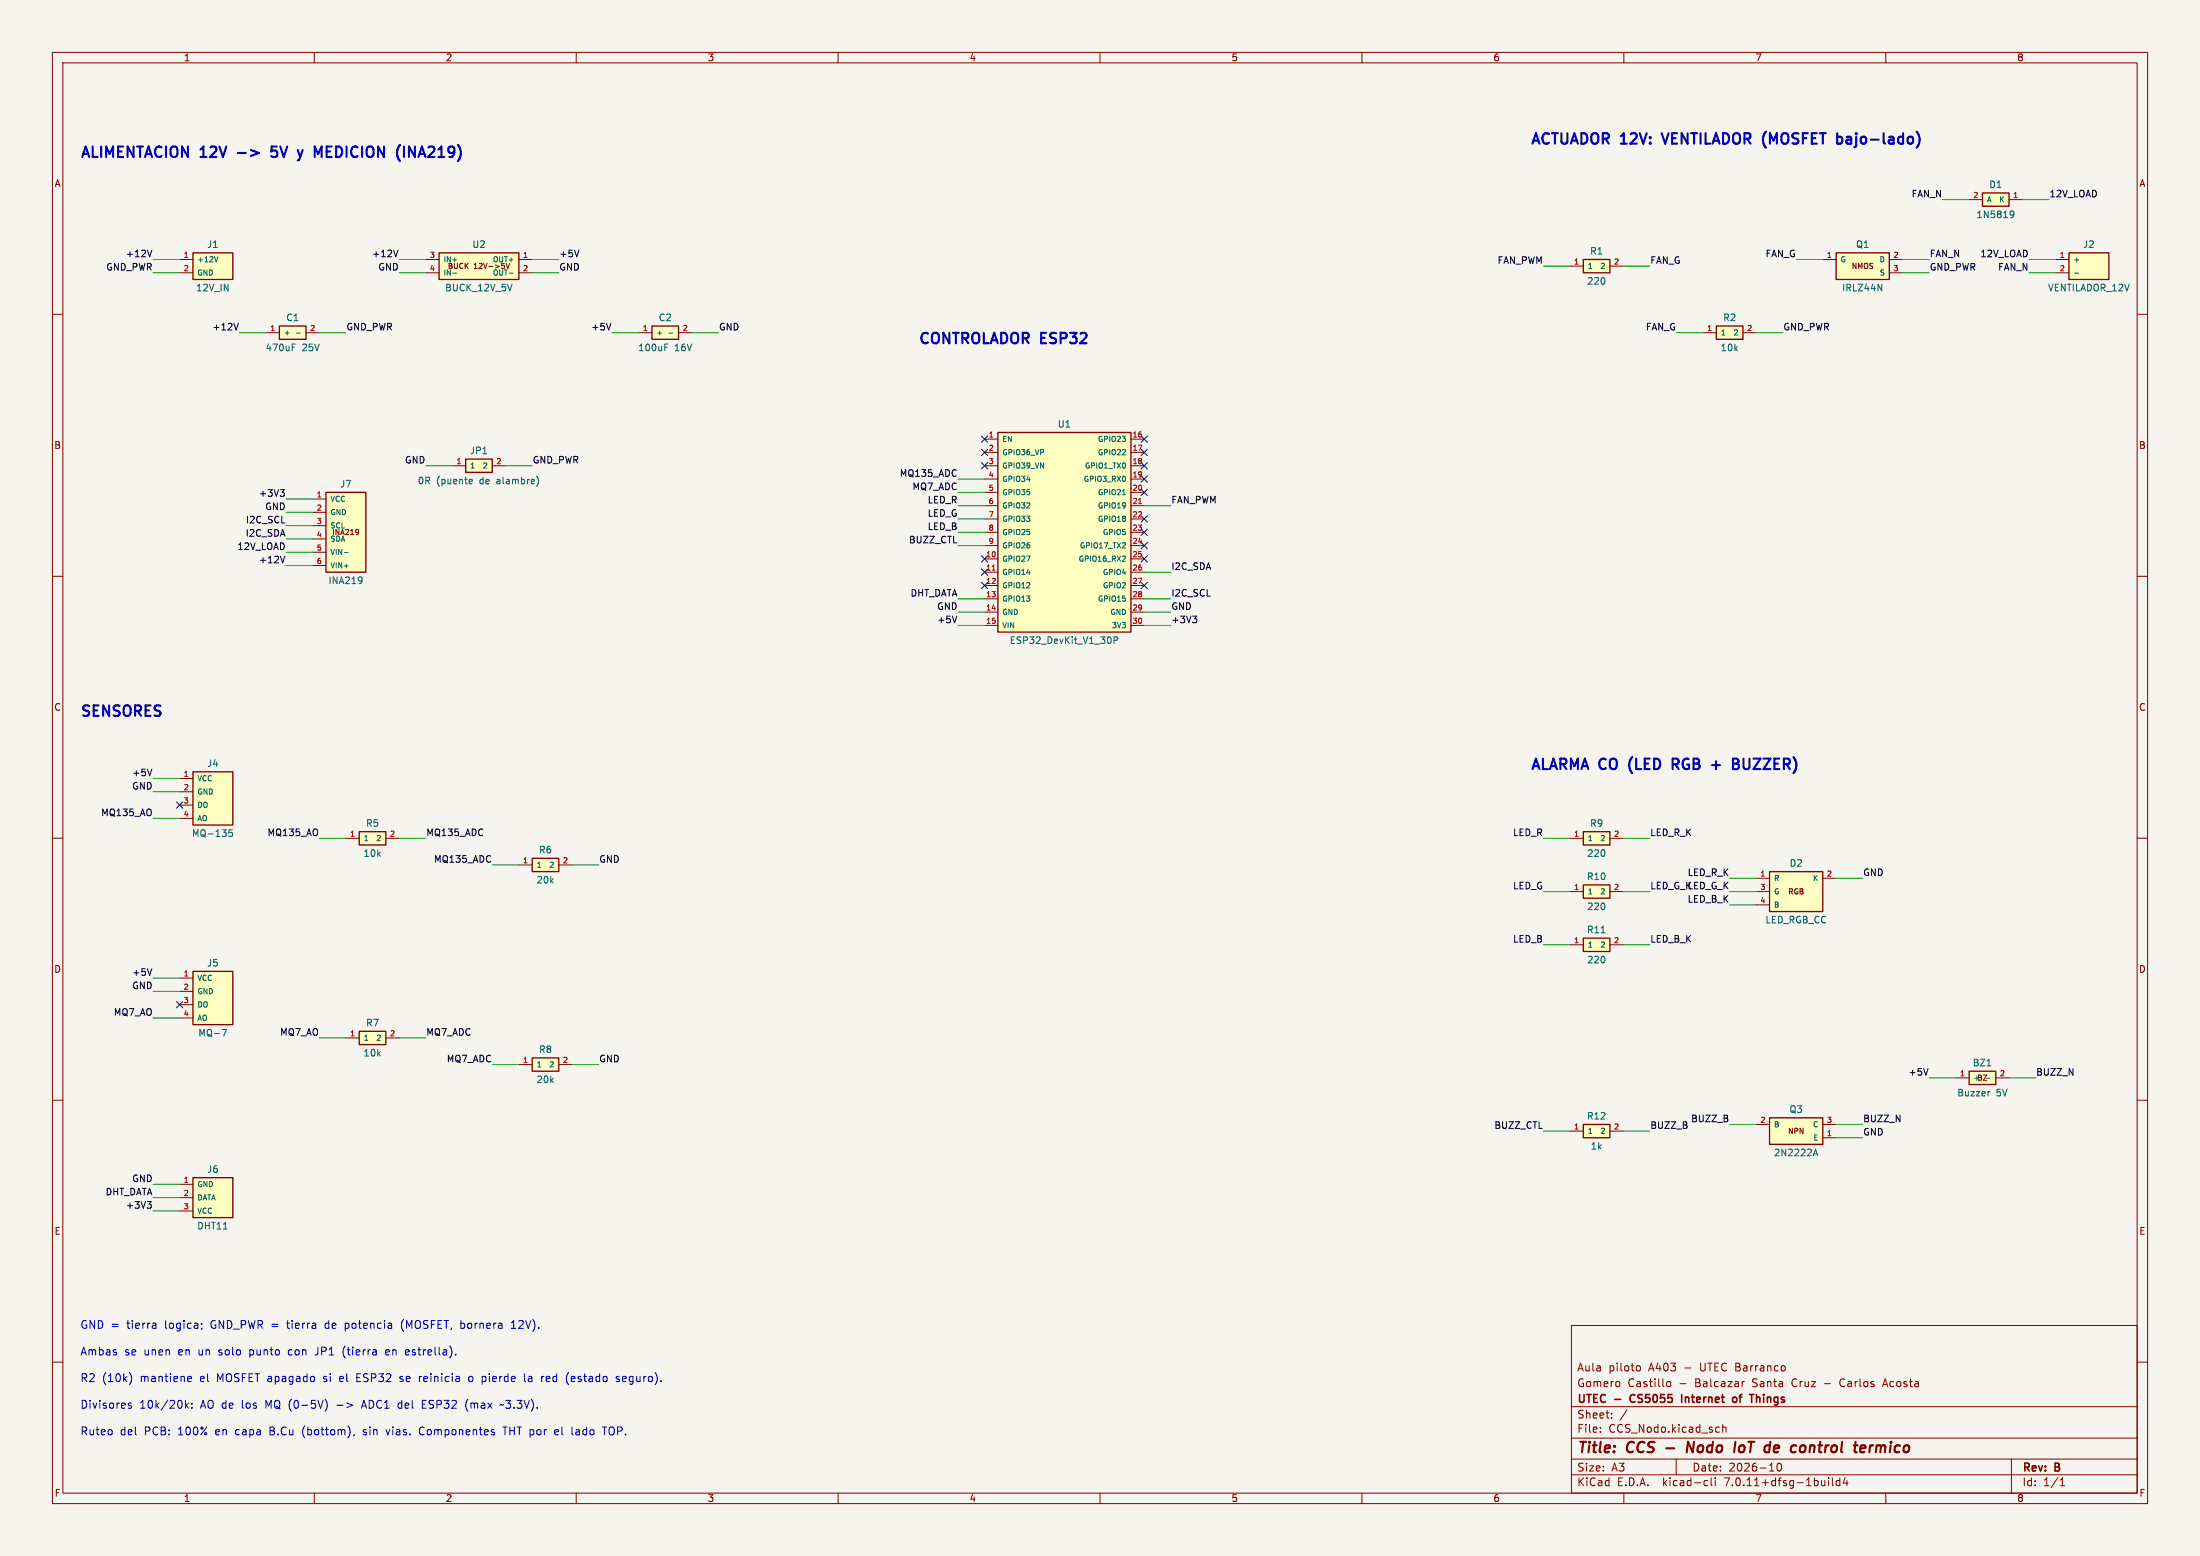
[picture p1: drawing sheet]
<svg xmlns="http://www.w3.org/2000/svg" width="420mm" height="297mm" viewBox="0 0 420 297" stroke-linecap="round" stroke-linejoin="round" font-family="sans-serif">
<path d="M0 0h420v297h-420z" fill="#f5f4ef" stroke="#f5f4ef" stroke-width=".19"/>
<g fill="none" stroke="#840000" stroke-width=".19">
<path d="M10 10h400v277h-400zM12 12h396v273h-396zM60 10v2M110 10v2M160 10v2M210 10v2M260 10v2M310 10v2M360 10v2M375.9 38.1h2.6M383.5 38.1h2.6M10 60h2"/>
<path d="M34.3 49.5h2.5M34.3 52.1h2.5M81.3 49.5h2.5M81.3 52.1h2.5M96.6 50.3l.3 1 .4-1M99.1 49.5h2.5M99.1 52.1h2.5M299.7 50.8h2.6M307.3 50.8h2.6M348 49.5h2.5M360.7 49.5h2.5M360.7 52.1h2.5"/>
<path d="M392.4 49.5h2.6M392.4 52.1h2.6M408 60h2M50.8 63.5h2.5M58.4 63.5h2.6M121.9 63.5h2.6M129.5 63.5h2.6M325.1 63.5h2.6M332.7 63.5h2.6M59.7 95.3h2.5M59.7 97.8h2.5M86.4 88.9h2.5"/>
<path d="M94 88.9h2.5M188 83.8h2.5M188 86.4h2.5M188 88.9h2.5M188 91.4h2.5M188 94h2.5M188 96.5h2.5M188 99.1h2.5M215.9 83.8h2.5M215.9 86.4h2.5M215.9 88.9h2.5M215.9 91.4h2.5"/>
<path d="M215.9 94h2.5M215.9 96.5h2.5M215.9 99.1h2.5M10 110h2M59.7 100.3h2.5M59.7 102.9h2.5M59.7 105.4h2.5M59.7 108h2.5M68.4 101.1l.1 .5-.2 .4M68.5 101.5l-.1 .1M188 106.7h2.5M188 109.2h2.5"/>
<path d="M188 111.8h2.5M188 114.3h2.5M188 116.8h2.5M188 119.4h2.5M188 101.6h2.5M188 104.1h2.5M215.9 106.7h2.5M215.9 109.2h2.5M215.9 111.8h2.5M215.9 114.3h2.5M215.9 116.8h2.5M215.9 119.4h2.5"/>
<path d="M215.9 101.6h2.5M215.9 104.1h2.5M408 110h2M10 160h2M34.3 148.6h2.5M34.3 151.1h2.5M34.3 153.7h2.5M34.3 156.2h2.5M408 160h2M66 160h2.6M73.7 160h2.5M99.1 165.1h2.5"/>
<path d="M106.7 165.1h2.5M299.7 170.2h2.6M299.7 160h2.6M307.3 170.2h2.6M307.3 160h2.6M335.3 170.2h2.5M335.3 167.6h2.5M335.3 172.7h2.5M348 167.6h2.5M34.3 186.7h2.5M34.3 189.2h2.5M34.3 191.8h2.5"/>
<path d="M34.3 194.3h2.5M66 198.1h2.6M73.7 198.1h2.5M299.7 180.3h2.6M307.3 180.3h2.6M10 210h2M99.1 203.2h2.5M106.7 203.2h2.5M299.7 215.9h2.6M307.3 215.9h2.6M335.3 214.6h2.5M348 217.2h2.5"/>
<path d="M348 214.6h2.5M373.4 205.7h2.5M381 205.7h2.5M408 210h2M34.3 226.1h2.5M34.3 228.6h2.5M34.3 231.1h2.5M10 260h2M300 253h108v32h-108zM408 260h2M300 278.5h108M300 274.5h108"/>
<path d="M300 268.5h108M305.5 273.2v.2M305.5 272.5v.1M307.7 270.5v.2M307.7 269.8v.1M309.2 263.8v.7M310.6 269.1l-1.3 1.9M312.7 260.7l.3 .1 .2 .2-.1 .5-.4 .2M318.2 264l.2-.3 .4 .1 .1 .2-.1 .6-.4 .1-.2-.3M320 278.5v3M328.1 272.4l.1 .1M328.2 273.3l-.1 .1"/>
<path d="M328.9 271.9v1.5M328.9 272.5l.2-.1 .3 .1 .1 .9M333 263.7l-.3 .1-.1 .2M339.4 279.4l.2-.1a.8 .8 0 0 1 .5 .7 .8 .8 0 0 1-.5 .8 1 1 0 0 1-.2-1.4zM351.4 263.4l-.2 .4 .2 .7M359.5 264.3h.7M359.9 263.2l-.5 1.5M384 278.5v6.5M60 285v2M110 285v2M160 285v2M210 285v2"/>
<path d="M260 285v2M300 281.5h108M310 285v2M325.6 282.6l.4 .1M326 283.5l-.4 .1M326.7 282.1v1.3l.2 .2M327.4 282.1v.1M327.4 282.6v1M337.8 280.8h.9M349.1 282.1v.1M349.1 282.6v1M349.8 282.1v1.3l.2 .2"/>
<path d="M351.2 282.7l-.4-.1-.3 .3 .2 .6h.5M351.2 282.1v1.5M352.2 282l-.3 1.1h.9M352.6 282.6v1M360 285v2M393.3 283.6h.9M393.3 282.5l.4-.4v1.5"/>
</g>
<path d="M318.1 276.4h1.5M322 277.2l.3-2 .8 2M332.7 275.9a.62 .62 0 0 0-.7 .4v.7a.52 .52 0 0 0 .8 .1M339 275.9h.4M339.4 277.1l-.5 .1M339.6 276.3l-.9 .2M344.4 275.9l.3 .4-.1 .5-.2 .3M357 275.9l-.1 1.3M357.6 275.9l-.4 .1-.2 .3M358.3 275.9l-.2 1.3" fill="none" stroke="#840000" stroke-width=".4"/>
<path d="M311.3 266.4l-.1 .4 .1 .7M321 266.2v1.5M330.9 266.8l.4-.1 .2 .3v.4l-.2 .3-.4-.1-.1-.2zM332 266.7h.5M335.3 266.8l.5-.1 .2 .2" fill="none" stroke="#840000" stroke-width=".3"/>
<g fill="#ffffc2" stroke="#ffffc2" stroke-width=".19">
<path d="M36.8 48.3h7.6v5h-7.6z"/>
<path d="M302.3 214.6h5v2.6h-5z"/>
<path d="M62.2 94h7.6v15.2h-7.6z"/>
<path d="M302.3 179.1h5v2.5h-5z"/>
<path d="M327.7 62.2h5v2.6h-5z"/>
<path d="M302.3 168.9h5v2.6h-5z"/>
<path d="M302.3 158.8h5v2.5h-5z"/>
<path d="M337.8 213.4h10.2v5h-10.2z"/>
<path d="M302.3 49.5h5v2.6h-5z"/>
<path d="M350.5 48.3h10.2v5h-10.2z"/>
<path d="M378.5 36.8h5v2.6h-5z"/>
<path d="M395 48.3h7.6v5h-7.6z"/>
<path d="M375.9 204.5h5.1v2.5h-5.1z"/>
<path d="M68.6 196.9h5.1v2.5h-5.1z"/>
<path d="M53.3 62.2h5.1v2.6h-5.1z"/>
<path d="M83.8 48.3h15.3v5h-15.3z"/>
<path d="M124.5 62.2h5v2.6h-5z"/>
<path d="M101.6 201.9h5.1v2.6h-5.1z"/>
<path d="M36.8 224.8h7.6v7.6h-7.6z"/>
<path d="M190.5 82.6h25.4v38.1h-25.4z"/>
<path d="M101.6 163.8h5.1v2.6h-5.1z"/>
<path d="M36.8 147.3h7.6v10.2h-7.6z"/>
<path d="M68.6 158.8h5.1v2.5h-5.1z"/>
<path d="M36.8 185.4h7.6v10.2h-7.6z"/>
<path d="M88.9 87.6h5.1v2.6h-5.1z"/>
<path d="M337.8 166.4h10.2v7.6h-10.2z"/>
</g>
<g fill="none" stroke="#840000" stroke-width=".25">
<path d="M378.5 36.8h5v2.6h-5zM36.8 48.3h7.6v5h-7.6zM83.8 48.3h15.3v5h-15.3zM302.3 49.5h5v2.6h-5zM350.5 48.3h10.2v5h-10.2zM395 48.3h7.6v5h-7.6zM53.3 62.2h5.1v2.6h-5.1zM124.5 62.2h5v2.6h-5zM327.7 62.2h5v2.6h-5zM62.2 94h7.6v15.2h-7.6zM88.9 87.6h5.1v2.6h-5.1zM190.5 82.6h25.4v38.1h-25.4z"/>
<path d="M36.8 147.3h7.6v10.2h-7.6zM68.6 158.8h5.1v2.5h-5.1zM302.3 158.8h5v2.5h-5zM101.6 163.8h5.1v2.6h-5.1zM302.3 179.1h5v2.5h-5zM302.3 168.9h5v2.6h-5zM337.8 166.4h10.2v7.6h-10.2zM36.8 185.4h7.6v10.2h-7.6zM68.6 196.9h5.1v2.5h-5.1zM101.6 201.9h5.1v2.6h-5.1zM302.3 214.6h5v2.6h-5zM337.8 213.4h10.2v5h-10.2z"/>
<path d="M375.9 204.5h5.1v2.5h-5.1zM36.8 224.8h7.6v7.6h-7.6z"/>
</g>
<g fill="none" stroke="#006464" stroke-width=".19">
<path d="M41.6 49l-.3 1M86.4 52.1h.8M97.2 52.1h.8M97.8 54.2l-.5 1.3M358.5 54.2l.7 1.3v-1.3M383.8 40.3h.4l.2 .2v.7l-.2 .3h-.4M384.4 40.8l-.2 .3-.4-.1M396.1 52.1h.7M55.8 66.3h.4M55.8 65.7h.6M56.6 63.6h.7M126.9 66.3h.4"/>
<path d="M126.9 65.7h.6M127.7 63.6h.7M89.7 91.5l.4 .1 .1 .2-.6 .1M90.1 92.3h-.4M102.5 91a1.49 1.49 0 0 1 0 1.8M214.3 94.4h.5M65.7 105.5h.8M69 110.2l.1 .7-.2 .4M69.1 110.7l-.1 .2M214.2 104.6h.6M214.7 106.1l.1 .2v.3l-.6 .5h.6M214.8 103.7v.3"/>
<path d="M212.7 122.2h.6l.1-.2-.1-.3-.6-.1v1.2M44.3 158.4h-.6v.6l.1-.1h.5l.1 .2-.1 .4-.2 .2-.4-.2M305.7 178h.7M42.4 196.5h.8l-.5 1.3M379.1 205.8h.8M379.3 203.4h.8M379.9 208.3l-.3 .1M346.2 220.6l.4-1.3 .4 1.3M346.3 220.3h.6"/>
</g>
<path d="M217.4 96.1h.5M189.4 108.8h.6" fill="none" stroke="#a90000" stroke-width=".19"/>
<g fill="none" stroke="#0f0f0f" stroke-width=".19">
<path d="M29 47.7l-.4 1.3M76 47.7l-.4 1.3M110.5 47.7l-.4 1.3M45.5 61.7l-.4 1.3M116.6 61.7l-.4 1.3M53.5 93.5h.8l-.5 .5M54 94l.3 .2v.3l-.3 .2M54.4 106.2l-.4 1.2M182.7 117.6l-.5 1.3M227.7 117.6h.8l-.5 .5M228.2 118.1l.3 .2v.3l-.3 .3M29 146.8l-.4 1.3"/>
<path d="M29 184.9l-.4 1.3M368.1 204l-.4 1.2M28.1 229.4h.8l-.5 .4M28.6 229.8l.3 .3v.3l-.3 .2"/>
</g>
<g fill="none" stroke="#0000c2" stroke-width=".19">
<path d="M29.7 252.6l.1 1M29.8 253.5l-.2 .1M29.8 252.9l-.2 .1M38.5 252.6v.2M38.6 253.5l-.2 .3M55.1 257.8v.7M60.5 258.6h-.4M62.1 252.7v.7M65.9 256.9a1.72 1.72 0 0 0 0 2.3M65.9 253.5l.4 .1M65.9 252.6v1.5M66.3 252.6h-.4"/>
<path d="M74.3 257.7l-.5-.1-.2 .3 .1 .7h.6M74.3 258l-.7 .1M77.1 251.8a1.72 1.72 0 0 0 0 2.3M77.6 257.6h.3l.2 .3M78.1 258.6h-.5M78.1 258l-.7 .1M88 252.6h.6M88 253.5h.6M97.6 253.6h.9M97.6 252.5l.5-.4v1.5M24.5 268.1l.6 .4-.2 .3-.4-.1M24.8 262.1a1.76 1.76 0 0 1 0 2.1"/>
<path d="M25.1 267.9l-.4-.1-.2 .2M35.4 267.3v1.5M35.6 268.2l.4 .6M36 267.8l-.6 .6M36.1 262.7l.4 .1 .1 .3-.8 .1M36.5 263.6l-.4 .1M36.6 268.7v.1M36.6 267.9v.1M57.8 272.8v1M62.1 267.1a1.72 1.72 0 0 1 0 2.3M64.3 268.2h1.2M64.9 262.8v.8"/>
<path d="M65.6 263.1l-.8 .1M67.6 273.8l-.1 .3M68.1 262.9h.5M68.8 262.2h-.7v1.5h.7M69.1 268.4h.7M69.3 273.8l.5 .1M69.5 267.3l-.5 1.5M69.6 272.9l-.3 .2 .3 .3M73.7 272.9l.4 1 .3-1M76.3 263.6l.5 .1M76.8 262.7h-.2l-.3 .2 .1 .2 .4 .1M80.5 262.7l-.3 .1"/>
<path d="M80.6 268h.5M80.7 272.4a.76 .76 0 0 0-.7 .7 .76 .76 0 0 0 .7 .8M81.3 267.3h-.7v1.5h.7M89.3 267.1a1.72 1.72 0 0 0 0 2.3M90.2 262.9l-.4-.2-.3 .3 .1 .6 .4 .1 .2-.1M92.6 262.8l.2 .2-.2 .6M96 272.4h.8M96.1 268.1l-.2 .1h-.4M96.4 272.4v1.5M100.1 262.2v1.3l.2 .2M101.3 262.7l-.4 .1M101.4 263.1h-.3a.29 .29 0 0 0-.3 .3 .29 .29 0 0 0 .3 .3h.3"/>
<path d="M104.8 262.7h-.3l-.2 .2v.7l.5 .1M105 263.1l-.7 .1M106.1 272.9h.5v.3l-.7 .2M106.6 273.8l-.5 .1M109.6 262.7h-.3l-.2 .2v.7l.5 .1M109.8 263.1l-.7 .1M110.4 272.9h-.4M110.5 273.3h-.4a.29 .29 0 0 0-.2 .3 .29 .29 0 0 0 .2 .3h.4M115 272.4h.8M116.5 272.4a1.07 1.07 0 0 0 0 1.4M117.6 263l.7 .4-.2 .3-.5-.1M118.2 262.8l-.4-.1-.2 .2"/>
<path d="M119.3 262.7h-.2l-.3 .2 .1 .7 .4 .1M119.6 263.1l-.8 .1"/>
</g>
<g fill="none" stroke="#0000c2" stroke-width=".4">
<path d="M51.8 29.8l.3 .2 .6-.1M52.8 28h-.9l-.1 .9 .3-.2 .6 .1M62.4 28.9h.6M63.3 28h-.9v2h.9M78.1 30v-2l1.1 2M317.2 25.4l.7 2M351.6 26.3v.9M319.8 145.9l.7 .9M320.3 144.9l-1-.1v2M320.3 145.8l-1 .1M326.8 146h1.6M331.5 145.8a.53 .53 0 0 1 .5 .4 .53 .53 0 0 1-.4 .6"/>
<path d="M331.7 144.9a.46 .46 0 0 1 0 .8M332.8 144.8v1.6l.2 .3 .6 .1"/>
</g>
<g fill="none" stroke="#009600" stroke-width=".19">
<path d="M370.8 38.1h5.1M386.1 38.1h5.1M29.2 52.1h5.1M29.2 49.5h5.1M76.2 52.1h5.1M76.2 49.5h5.1M101.6 52.1h5.1M101.6 49.5h5.1M294.6 50.8h5.1M309.9 50.8h5.1M342.9 49.5h5.1M363.2 52.1h5.1"/>
<path d="M363.2 49.5h5.1M387.3 52.1h5.1M387.3 49.5h5.1M45.7 63.5h5.1M61 63.5h5M116.8 63.5h5.1M132.1 63.5h5.1M320 63.5h5.1M335.3 63.5h5.1M54.6 97.8h5.1M54.6 95.3h5.1M81.3 88.9h5.1"/>
<path d="M96.5 88.9h5.1M182.9 99.1h5.1M182.9 96.5h5.1M182.9 91.4h5.1M182.9 94h5.1M218.4 96.5h5.1M54.6 108h5.1M54.6 105.4h5.1M54.6 102.9h5.1M54.6 100.3h5.1M182.9 119.4h5.1M182.9 116.8h5.1"/>
<path d="M182.9 114.3h5.1M182.9 104.1h5.1M182.9 101.6h5.1M218.4 119.4h5.1M218.4 116.8h5.1M218.4 114.3h5.1M218.4 109.2h5.1M29.2 151.1h5.1M29.2 148.6h5.1M29.2 156.2h5.1M61 160h5M76.2 160h5.1"/>
<path d="M94 165.1h5.1M109.2 165.1h5.1M294.6 170.2h5.1M294.6 160h5.1M309.9 170.2h5.1M309.9 160h5.1M330.2 170.2h5.1M330.2 172.7h5.1M330.2 167.6h5.1M350.5 167.6h5.1M29.2 194.3h5.1M29.2 189.2h5.1"/>
<path d="M29.2 186.7h5.1M61 198.1h5M76.2 198.1h5.1M294.6 180.3h5.1M309.9 180.3h5.1M94 203.2h5.1M109.2 203.2h5.1M294.6 215.9h5.1M309.9 215.9h5.1M330.2 214.6h5.1M350.5 214.6h5.1M350.5 217.2h5.1"/>
<path d="M368.3 205.7h5.1M383.5 205.7h5.1M29.2 231.1h5.1M29.2 228.6h5.1M29.2 226.1h5.1"/>
</g>
<g fill="none" stroke="#000084" stroke-width=".19">
<path d="M187.4 83.2l1.2 1.2M187.4 85.8l1.2 1.2M187.4 88.3l1.2 1.2M188.6 83.2l-1.2 1.2M188.6 85.8l-1.2 1.2M188.6 88.3l-1.2 1.2M217.8 93.4l1.2 1.2M217.8 90.8l1.2 1.2M217.8 88.3l1.2 1.2M217.8 85.8l1.2 1.2M217.8 98.5l1.2 1.2M217.8 83.2l1.2 1.2"/>
<path d="M219 93.4l-1.2 1.2M219 90.8l-1.2 1.2M219 88.3l-1.2 1.2M219 85.8l-1.2 1.2M219 98.5l-1.2 1.2M219 83.2l-1.2 1.2M187.4 111.2l1.2 1.2M187.4 108.6l1.2 1.2M187.4 106.1l1.2 1.2M188.6 111.2l-1.2 1.2M188.6 108.6l-1.2 1.2M188.6 106.1l-1.2 1.2"/>
<path d="M217.8 111.2l1.2 1.2M217.8 101l1.2 1.2M217.8 103.5l1.2 1.2M217.8 106.1l1.2 1.2M219 111.2l-1.2 1.2M219 101l-1.2 1.2M219 103.5l-1.2 1.2M219 106.1l-1.2 1.2M33.7 153.1l1.2 1.2M34.9 153.1l-1.2 1.2M33.7 191.2l1.2 1.2M34.9 191.2l-1.2 1.2"/>
</g>
<g font-size="2.8" fill="#0000c2">
<text x="292.1" y="27.7">ACTUADOR 12V:</text>
<text x="318.4" y="27.7">VENTILADOR (MOSFET</text>
<text x="353.2" y="27.7">bajo-lado)</text>
<text x="15.2" y="30.2">ALIMENTACION 12V</text>
<text x="46.3" y="30.2">-&gt;</text>
<text x="53.5" y="30.2">5V</text>
<text x="59.5" y="30.2">y</text>
<text x="63.3" y="30.2">MEDICION</text>
<text x="79.8" y="30.2">(INA219)</text>
<text x="175.3" y="65.8">CONTROLADOR ESP32</text>
<text x="15.2" y="136.9">SENSORES</text>
<text x="292.1" y="147.1">ALARMA CO</text>
<text x="311.9" y="147.1">(LED</text>
<text x="321" y="147.1">RGB</text>
<text x="329.3" y="147.1">+</text>
<text x="334.1" y="147.1">BUZZER)</text>
</g>
<g font-size="2.8" fill="#840000">
<text x="301" y="277.9">Title:</text>
<text x="310.6" y="277.9">CCS</text>
<text x="323.7" y="277.9">Nodo</text>
<text x="333.5" y="277.9">IoT</text>
<text x="340.1" y="277.9">de</text>
<text x="346" y="277.9">control</text>
<text x="358.9" y="277.9">termico</text>
</g>
<g font-size="2.1" fill="#0000c2">
<text x="15.2" y="253.8">GND =</text>
<text x="24.3" y="253.8">tierra</text>
<text x="31.6" y="253.8">logica;</text>
<text x="40.5" y="253.8">GND_PWR =</text>
<text x="55.4" y="253.8">tierra</text>
<text x="62.8" y="253.8">de</text>
<text x="66.7" y="253.8">potencia</text>
<text x="77.6" y="253.8">(MOSFET,</text>
<text x="89.1" y="253.8">bornera</text>
<text x="99" y="253.8">12V).</text>
<text x="15.2" y="263.9">R2</text>
<text x="15.2" y="258.8">Ambas</text>
<text x="19.5" y="263.9">(10k)</text>
<text x="23.8" y="258.8">se</text>
<text x="26.8" y="263.9">mantiene</text>
<text x="27.6" y="258.8">unen</text>
<text x="34.2" y="258.8">en</text>
<text x="38.2" y="258.8">un</text>
<text x="38.4" y="263.9">el</text>
<text x="41.7" y="263.9">MOSFET apagado</text>
<text x="42.2" y="258.8">solo</text>
<text x="48.2" y="258.8">punto</text>
<text x="55.8" y="258.8">con</text>
<text x="61.1" y="258.8">JP1</text>
<text x="62.3" y="263.9">si</text>
<text x="65.6" y="263.9">el</text>
<text x="66.4" y="258.8">(tierra</text>
<text x="68.9" y="263.9">ESP32</text>
<text x="74.8" y="258.8">en</text>
<text x="77.4" y="263.9">se</text>
<text x="78.8" y="258.8">estrella).</text>
<text x="81.2" y="263.9">reinicia</text>
<text x="90.8" y="263.9">o</text>
<text x="93.5" y="263.9">pierde</text>
<text x="101.7" y="263.9">la</text>
<text x="105.2" y="263.9">red</text>
<text x="110" y="263.9">(estado</text>
<text x="119.8" y="263.9">seguro).</text>
<text x="15.2" y="269">Divisores</text>
<text x="26.6" y="269">10k/20k:</text>
<text x="38.3" y="269">AO de</text>
<text x="46.4" y="269">los</text>
<text x="51.1" y="269">MQ (0-5V)</text>
<text x="65" y="269">-&gt;</text>
<text x="70" y="269">ADC1 del</text>
<text x="81.7" y="269">ESP32</text>
<text x="90.2" y="269">(max</text>
<text x="97.1" y="269">~3.3V).</text>
<text x="15.2" y="274.1">Ruteo</text>
<text x="22.9" y="274.1">del</text>
<text x="27.6" y="274.1">PCB:</text>
<text x="34.1" y="274.1">100%</text>
<text x="41.4" y="274.1">en</text>
<text x="45.4" y="274.1">capa</text>
<text x="52" y="274.1">B.Cu</text>
<text x="58.4" y="274.1">(bottom),</text>
<text x="70.2" y="274.1">sin</text>
<text x="74.8" y="274.1">vias.</text>
<text x="81.2" y="274.1">Componentes</text>
<text x="97.5" y="274.1">THT por</text>
<text x="107.6" y="274.1">el</text>
<text x="110.9" y="274.1">lado</text>
<text x="117.1" y="274.1">TOP.</text>
</g>
<g font-size="2.1" fill="#840000">
<text x="301" y="262">Aula</text>
<text x="307.1" y="262">piloto</text>
<text x="314.8" y="262">A403</text>
<text x="321.7" y="262">-</text>
<text x="324.8" y="262">UTEC Barranco</text>
<text x="301" y="268.2">UTEC</text>
<text x="301" y="265">Gomero</text>
<text x="308.3" y="268.2">-</text>
<text x="310.7" y="265">Castillo</text>
<text x="311.9" y="268.2">CS5055</text>
<text x="320.6" y="265">-</text>
<text x="322.3" y="268.2">Internet</text>
<text x="323.7" y="265">Balcazar</text>
<text x="332.7" y="268.2">of</text>
<text x="334.8" y="265">Santa</text>
<text x="336.6" y="268.2">Things</text>
<text x="342.5" y="265">Cruz</text>
<text x="348.8" y="265">-</text>
<text x="351.9" y="265">Carlos</text>
<text x="360.4" y="265">Acosta</text>
<text x="301" y="273.7">File:</text>
<text x="301" y="271">Sheet:</text>
<text x="307.1" y="273.7">CCS_Nodo.kicad_sch</text>
<text x="301" y="281.1">Size:</text>
<text x="307.6" y="281.1">A3</text>
<text x="323" y="281.1">Date:</text>
<text x="330" y="281.1">2026-10</text>
<text x="386" y="281.3">Rev:</text>
<text x="392.4" y="281.3">B</text>
<text x="301" y="283.9">KiCad</text>
<text x="308.7" y="283.9">E.D.A.</text>
<text x="317.6" y="283.9">kicad-cli</text>
<text x="329.5" y="283.9">7.0.11+dfsg-1build4</text>
<text x="386" y="283.9">Id:</text>
<text x="390.1" y="283.9">1/1</text>
</g>
<g font-size="1.8" fill="#840000">
<text x="35" y="11.9">1</text>
<text x="85" y="11.9">2</text>
<text x="135" y="11.9">3</text>
<text x="185" y="11.9">4</text>
<text x="235" y="11.9">5</text>
<text x="285" y="11.9">6</text>
<text x="335" y="11.9">7</text>
<text x="385" y="11.9">8</text>
<text x="10.3" y="35.9">A</text>
<text x="408.3" y="35.9">A</text>
<text x="10.3" y="85.9">B</text>
<text x="408.2" y="85.9">B</text>
<text x="10.3" y="135.9">C</text>
<text x="408.2" y="135.9">C</text>
<text x="10.3" y="185.9">D</text>
<text x="408.2" y="185.9">D</text>
<text x="10.3" y="235.9">E</text>
<text x="408.3" y="235.9">E</text>
<text x="10.3" y="285.9">F</text>
<text x="35" y="286.9">1</text>
<text x="85" y="286.9">2</text>
<text x="135" y="286.9">3</text>
<text x="185" y="286.9">4</text>
<text x="235" y="286.9">5</text>
<text x="285" y="286.9">6</text>
<text x="335" y="286.9">7</text>
<text x="385" y="286.9">8</text>
<text x="408.3" y="285.9">F</text>
</g>
<g font-size="1.8" fill="#0f0f0f">
<text x="364.8" y="37.7">FAN_N</text>
<text x="391.2" y="37.7">12V_LOAD</text>
<text x="20.2" y="51.7">GND_PWR</text>
<text x="23.9" y="49.2">+12V</text>
<text x="70.9" y="49.2">+12V</text>
<text x="72.1" y="51.7">GND</text>
<text x="106.7" y="49.2">+5V</text>
<text x="106.7" y="51.7">GND</text>
<text x="285.8" y="50.5">FAN_PWM</text>
<text x="315" y="50.5">FAN_G</text>
<text x="337" y="49.2">FAN_G</text>
<text x="368.3" y="51.7">GND_PWR</text>
<text x="368.3" y="49.2">FAN_N</text>
<text x="378" y="49.2">12V_LOAD</text>
<text x="381.3" y="51.7">FAN_N</text>
<text x="40.4" y="63.2">+12V</text>
<text x="66" y="63.2">GND_PWR</text>
<text x="112.8" y="63.2">+5V</text>
<text x="137.2" y="63.2">GND</text>
<text x="314.1" y="63.2">FAN_G</text>
<text x="340.4" y="63.2">GND_PWR</text>
<text x="77.2" y="88.6">GND</text>
<text x="101.6" y="88.6">GND_PWR</text>
<text x="49.3" y="94.9">+3V3</text>
<text x="171.7" y="91.1">MQ135_ADC</text>
<text x="174.1" y="93.6">MQ7_ADC</text>
<text x="46.8" y="100">I2C_SCL</text>
<text x="50.5" y="97.4">GND</text>
<text x="177" y="96.2">LED_R</text>
<text x="177" y="98.7">LED_G</text>
<text x="177" y="101.3">LED_B</text>
<text x="223.5" y="96.2">FAN_PWM</text>
<text x="45.2" y="105.1">12V_LOAD</text>
<text x="46.8" y="102.5">I2C_SDA</text>
<text x="49.3" y="107.6">+12V</text>
<text x="173.4" y="103.8">BUZZ_CTL</text>
<text x="173.7" y="114">DHT_DATA</text>
<text x="223.5" y="114">I2C_SCL</text>
<text x="223.5" y="108.9">I2C_SDA</text>
<text x="178.8" y="116.5">GND</text>
<text x="178.8" y="119">+5V</text>
<text x="223.5" y="119">+3V3</text>
<text x="223.5" y="116.5">GND</text>
<text x="25.1" y="148.2">+5V</text>
<text x="19.2" y="155.9">MQ135_AO</text>
<text x="25.1" y="150.8">GND</text>
<text x="51" y="159.7">MQ135_AO</text>
<text x="81.3" y="159.7">MQ135_ADC</text>
<text x="288.8" y="159.7">LED_R</text>
<text x="315" y="159.7">LED_R_K</text>
<text x="82.8" y="164.8">MQ135_ADC</text>
<text x="114.3" y="164.8">GND</text>
<text x="322.1" y="167.3">LED_R_K</text>
<text x="355.6" y="167.3">GND</text>
<text x="288.8" y="169.8">LED_G</text>
<text x="315" y="169.8">LED_G_K</text>
<text x="322.1" y="172.4">LED_B_K</text>
<text x="322.1" y="169.8">LED_G_K</text>
<text x="288.8" y="180">LED_B</text>
<text x="315" y="180">LED_B_K</text>
<text x="25.1" y="186.3">+5V</text>
<text x="25.1" y="188.9">GND</text>
<text x="21.6" y="194">MQ7_AO</text>
<text x="53.4" y="197.8">MQ7_AO</text>
<text x="81.3" y="197.8">MQ7_ADC</text>
<text x="85.2" y="202.9">MQ7_ADC</text>
<text x="114.3" y="202.9">GND</text>
<text x="364.2" y="205.4">+5V</text>
<text x="388.6" y="205.4">BUZZ_N</text>
<text x="285.2" y="215.6">BUZZ_CTL</text>
<text x="315" y="215.6">BUZZ_B</text>
<text x="322.7" y="214.3">BUZZ_B</text>
<text x="355.6" y="214.3">BUZZ_N</text>
<text x="355.6" y="216.8">GND</text>
<text x="25.1" y="225.7">GND</text>
<text x="20.1" y="228.3">DHT_DATA</text>
<text x="23.9" y="230.8">+3V3</text>
</g>
<g font-size="1.8" fill="#006464">
<text x="377.2" y="41.8">1N5819</text>
<text x="379.7" y="36.1">D1</text>
<text x="39.4" y="47.5">J1</text>
<text x="90.1" y="47.5">U2</text>
<text x="354.2" y="47.5">Q1</text>
<text x="397.6" y="47.5">J2</text>
<text x="303.5" y="48.8">R1</text>
<text x="37.3" y="55.8">12V_IN</text>
<text x="84.9" y="55.8">BUCK_12V_5V</text>
<text x="302.9" y="54.5">220</text>
<text x="351.6" y="55.8">IRLZ44N</text>
<text x="390.9" y="55.8">VENTILADOR_12V</text>
<text x="54.5" y="61.5">C1</text>
<text x="125.7" y="61.5">C2</text>
<text x="328.9" y="61.5">R2</text>
<text x="50.6" y="67.2">470uF</text>
<text x="57.6" y="67.2">25V</text>
<text x="121.7" y="67.2">100uF</text>
<text x="128.8" y="67.2">16V</text>
<text x="328.4" y="67.2">10k</text>
<text x="201.8" y="81.8">U1</text>
<text x="89.6" y="86.9">JP1</text>
<text x="64.8" y="93.2">J7</text>
<text x="79.7" y="92.6">0R</text>
<text x="83.3" y="92.6">(puente</text>
<text x="91.7" y="92.6">de</text>
<text x="95.1" y="92.6">alambre)</text>
<text x="62.6" y="111.7">INA219</text>
<text x="192.7" y="123.1">ESP32_DevKit_V1_30P</text>
<text x="39.4" y="146.6">J4</text>
<text x="36.5" y="159.9">MQ-135</text>
<text x="69.8" y="158">R5</text>
<text x="303.5" y="158">R9</text>
<text x="69.3" y="163.8">10k</text>
<text x="102.8" y="163.1">R6</text>
<text x="302.9" y="163.8">220</text>
<text x="341.6" y="165.6">D2</text>
<text x="102.3" y="168.8">20k</text>
<text x="302.9" y="168.2">R10</text>
<text x="302.9" y="173.9">220</text>
<text x="302.9" y="178.3">R11</text>
<text x="336.9" y="176.5">LED_RGB_CC</text>
<text x="39.4" y="184.7">J5</text>
<text x="302.9" y="184.1">220</text>
<text x="69.8" y="196.1">R7</text>
<text x="37.8" y="198">MQ-7</text>
<text x="69.3" y="201.9">10k</text>
<text x="102.8" y="201.2">R8</text>
<text x="376.5" y="203.7">BZ1</text>
<text x="102.3" y="206.9">20k</text>
<text x="373.6" y="209.5">Buzzer</text>
<text x="381.1" y="209.5">5V</text>
<text x="302.9" y="213.9">R12</text>
<text x="341.5" y="212.6">Q3</text>
<text x="303.6" y="219.6">1k</text>
<text x="338.6" y="220.9">2N2222A</text>
<text x="39.4" y="224.1">J6</text>
<text x="37.5" y="234.9">DHT11</text>
</g>
<g font-size="1.4" fill="#a90000">
<text x="376.6" y="37.8">2</text>
<text x="384.2" y="37.8">1</text>
<text x="35" y="49.3">1</text>
<text x="35" y="51.8">2</text>
<text x="81.9" y="49.3">3</text>
<text x="81.9" y="51.8">4</text>
<text x="99.7" y="49.3">1</text>
<text x="99.7" y="51.8">2</text>
<text x="300.4" y="50.5">1</text>
<text x="308" y="50.5">2</text>
<text x="348.6" y="49.3">1</text>
<text x="361.3" y="49.3">2</text>
<text x="361.3" y="51.8">3</text>
<text x="393.1" y="49.3">1</text>
<text x="393.1" y="51.8">2</text>
<text x="51.5" y="63.2">1</text>
<text x="59.1" y="63.2">2</text>
<text x="122.6" y="63.2">1</text>
<text x="130.2" y="63.2">2</text>
<text x="325.8" y="63.2">1</text>
<text x="333.4" y="63.2">2</text>
<text x="188.6" y="83.6">1</text>
<text x="216.1" y="83.6">16</text>
<text x="87" y="88.6">1</text>
<text x="94.6" y="88.6">2</text>
<text x="188.6" y="86.1">2</text>
<text x="188.6" y="88.6">3</text>
<text x="216.1" y="86.1">17</text>
<text x="216.1" y="88.6">18</text>
<text x="60.4" y="95">1</text>
<text x="188.6" y="91.2">4</text>
<text x="188.6" y="93.7">5</text>
<text x="216.1" y="91.2">19</text>
<text x="216.1" y="93.7">20</text>
<text x="60.4" y="97.5">2</text>
<text x="60.4" y="100.1">3</text>
<text x="188.6" y="96.3">6</text>
<text x="188.6" y="98.8">7</text>
<text x="188.6" y="101.3">8</text>
<text x="216.1" y="96.3">21</text>
<text x="216.1" y="98.8">22</text>
<text x="216.1" y="101.3">23</text>
<text x="60.4" y="102.6">4</text>
<text x="60.4" y="105.2">5</text>
<text x="60.4" y="107.7">6</text>
<text x="188.1" y="106.4">10</text>
<text x="188.6" y="103.9">9</text>
<text x="216.1" y="103.9">24</text>
<text x="216.1" y="106.4">25</text>
<text x="188.1" y="109">11</text>
<text x="188.1" y="111.5">12</text>
<text x="216.1" y="109">26</text>
<text x="216.1" y="111.5">27</text>
<text x="188.1" y="114">13</text>
<text x="188.1" y="116.6">14</text>
<text x="188.1" y="119.1">15</text>
<text x="216.1" y="114">28</text>
<text x="216.1" y="116.6">29</text>
<text x="216.1" y="119.1">30</text>
<text x="35" y="148.3">1</text>
<text x="35" y="150.9">2</text>
<text x="35" y="153.4">3</text>
<text x="35" y="156">4</text>
<text x="66.7" y="159.8">1</text>
<text x="74.3" y="159.8">2</text>
<text x="300.4" y="159.8">1</text>
<text x="308" y="159.8">2</text>
<text x="99.7" y="164.8">1</text>
<text x="107.3" y="164.8">2</text>
<text x="335.9" y="167.4">1</text>
<text x="348.6" y="167.4">2</text>
<text x="300.4" y="169.9">1</text>
<text x="308" y="169.9">2</text>
<text x="335.9" y="169.9">3</text>
<text x="335.9" y="172.5">4</text>
<text x="300.4" y="180.1">1</text>
<text x="308" y="180.1">2</text>
<text x="35" y="186.4">1</text>
<text x="35" y="189">2</text>
<text x="35" y="191.5">3</text>
<text x="35" y="194.1">4</text>
<text x="66.7" y="197.9">1</text>
<text x="74.3" y="197.9">2</text>
<text x="99.7" y="202.9">1</text>
<text x="107.3" y="202.9">2</text>
<text x="374" y="205.5">1</text>
<text x="381.7" y="205.5">2</text>
<text x="300.4" y="215.6">1</text>
<text x="308" y="215.6">2</text>
<text x="335.9" y="214.4">2</text>
<text x="348.6" y="214.4">3</text>
<text x="348.6" y="216.9">1</text>
<text x="35" y="225.8">1</text>
<text x="35" y="228.3">2</text>
<text x="35" y="230.9">3</text>
</g>
<g font-size="1.4" fill="#006464">
<text x="379.2" y="38.8">A</text>
<text x="381.5" y="38.8">K</text>
<text x="37.6" y="50.3">+12V</text>
<text x="37.6" y="52.8">GND</text>
<text x="84.6" y="50.3">IN+</text>
<text x="84.6" y="52.8">IN-</text>
<text x="93.9" y="50.3">OUT+</text>
<text x="93.9" y="52.8">OUT-</text>
<text x="303" y="51.5">1</text>
<text x="305.4" y="51.5">2</text>
<text x="351.3" y="50.3">G</text>
<text x="358.7" y="50.3">D</text>
<text x="358.7" y="52.8">S</text>
<text x="395.7" y="50.3">+</text>
<text x="54.1" y="64.2">+</text>
<text x="125.2" y="64.2">+</text>
<text x="328.4" y="64.2">1</text>
<text x="330.8" y="64.2">2</text>
<text x="89.7" y="89.6">1</text>
<text x="92" y="89.6">2</text>
<text x="191.3" y="84.5">EN</text>
<text x="191.3" y="87.1">GPIO36_VP</text>
<text x="191.3" y="89.6">GPIO39_VN</text>
<text x="207" y="89.6">GPIO1_TX0</text>
<text x="209.5" y="84.5">GPIO23</text>
<text x="209.5" y="87.1">GPIO22</text>
<text x="63" y="96">VCC</text>
<text x="191.3" y="92.2">GPIO34</text>
<text x="191.3" y="94.7">GPIO35</text>
<text x="206.7" y="92.2">GPIO3_RX0</text>
<text x="209.5" y="94.7">GPIO21</text>
<text x="63" y="98.5">GND</text>
<text x="63" y="101.1">SCL</text>
<text x="191.3" y="97.2">GPIO32</text>
<text x="191.3" y="99.8">GPIO33</text>
<text x="209.5" y="97.2">GPIO19</text>
<text x="209.5" y="99.8">GPIO18</text>
<text x="63" y="103.6">SDA</text>
<text x="63" y="106.1">VIN-</text>
<text x="191.3" y="107.4">GPIO27</text>
<text x="191.3" y="102.3">GPIO25</text>
<text x="191.3" y="104.9">GPIO26</text>
<text x="205.8" y="107.4">GPIO16_RX2</text>
<text x="206" y="104.9">GPIO17_TX2</text>
<text x="210.4" y="102.3">GPIO5</text>
<text x="63" y="108.7">VIN+</text>
<text x="191.3" y="109.9">GPIO14</text>
<text x="191.3" y="112.5">GPIO12</text>
<text x="210.4" y="109.9">GPIO4</text>
<text x="210.4" y="112.5">GPIO2</text>
<text x="191.3" y="115">GPIO13</text>
<text x="191.3" y="117.6">GND</text>
<text x="209.5" y="115">GPIO15</text>
<text x="211.8" y="117.6">GND</text>
<text x="191.3" y="120.1">VIN</text>
<text x="212.1" y="120.1">3V3</text>
<text x="37.6" y="149.3">VCC</text>
<text x="37.6" y="151.9">GND</text>
<text x="37.6" y="154.4">DO</text>
<text x="37.6" y="156.9">AO</text>
<text x="69.3" y="160.7">1</text>
<text x="71.7" y="160.7">2</text>
<text x="303" y="160.7">1</text>
<text x="305.4" y="160.7">2</text>
<text x="102.4" y="165.8">1</text>
<text x="104.7" y="165.8">2</text>
<text x="303" y="170.9">1</text>
<text x="305.4" y="170.9">2</text>
<text x="338.6" y="168.4">R</text>
<text x="338.6" y="170.9">G</text>
<text x="338.6" y="173.4">B</text>
<text x="346" y="168.4">K</text>
<text x="303" y="181.1">1</text>
<text x="305.4" y="181.1">2</text>
<text x="37.6" y="187.4">VCC</text>
<text x="37.6" y="190">GND</text>
<text x="37.6" y="192.5">DO</text>
<text x="37.6" y="195">AO</text>
<text x="69.3" y="198.8">1</text>
<text x="71.7" y="198.8">2</text>
<text x="102.4" y="203.9">1</text>
<text x="104.7" y="203.9">2</text>
<text x="376.7" y="206.5">+BZ-</text>
<text x="338.6" y="215.4">B</text>
<text x="346" y="215.4">C</text>
<text x="303" y="216.6">1</text>
<text x="305.4" y="216.6">2</text>
<text x="346.1" y="217.9">E</text>
<text x="37.6" y="226.8">GND</text>
<text x="37.6" y="229.3">DATA</text>
<text x="37.6" y="231.9">VCC</text>
</g>
<g font-size="1.4" fill="#840000">
<text x="85.4" y="51.5">BUCK</text>
<text x="90.4" y="51.5">12V-&gt;5V</text>
<text x="353.4" y="51.5">NMOS</text>
<text x="63.3" y="102.3">INA219</text>
<text x="341.3" y="170.9">RGB</text>
<text x="341.3" y="216.6">NPN</text>
</g>
</svg>
